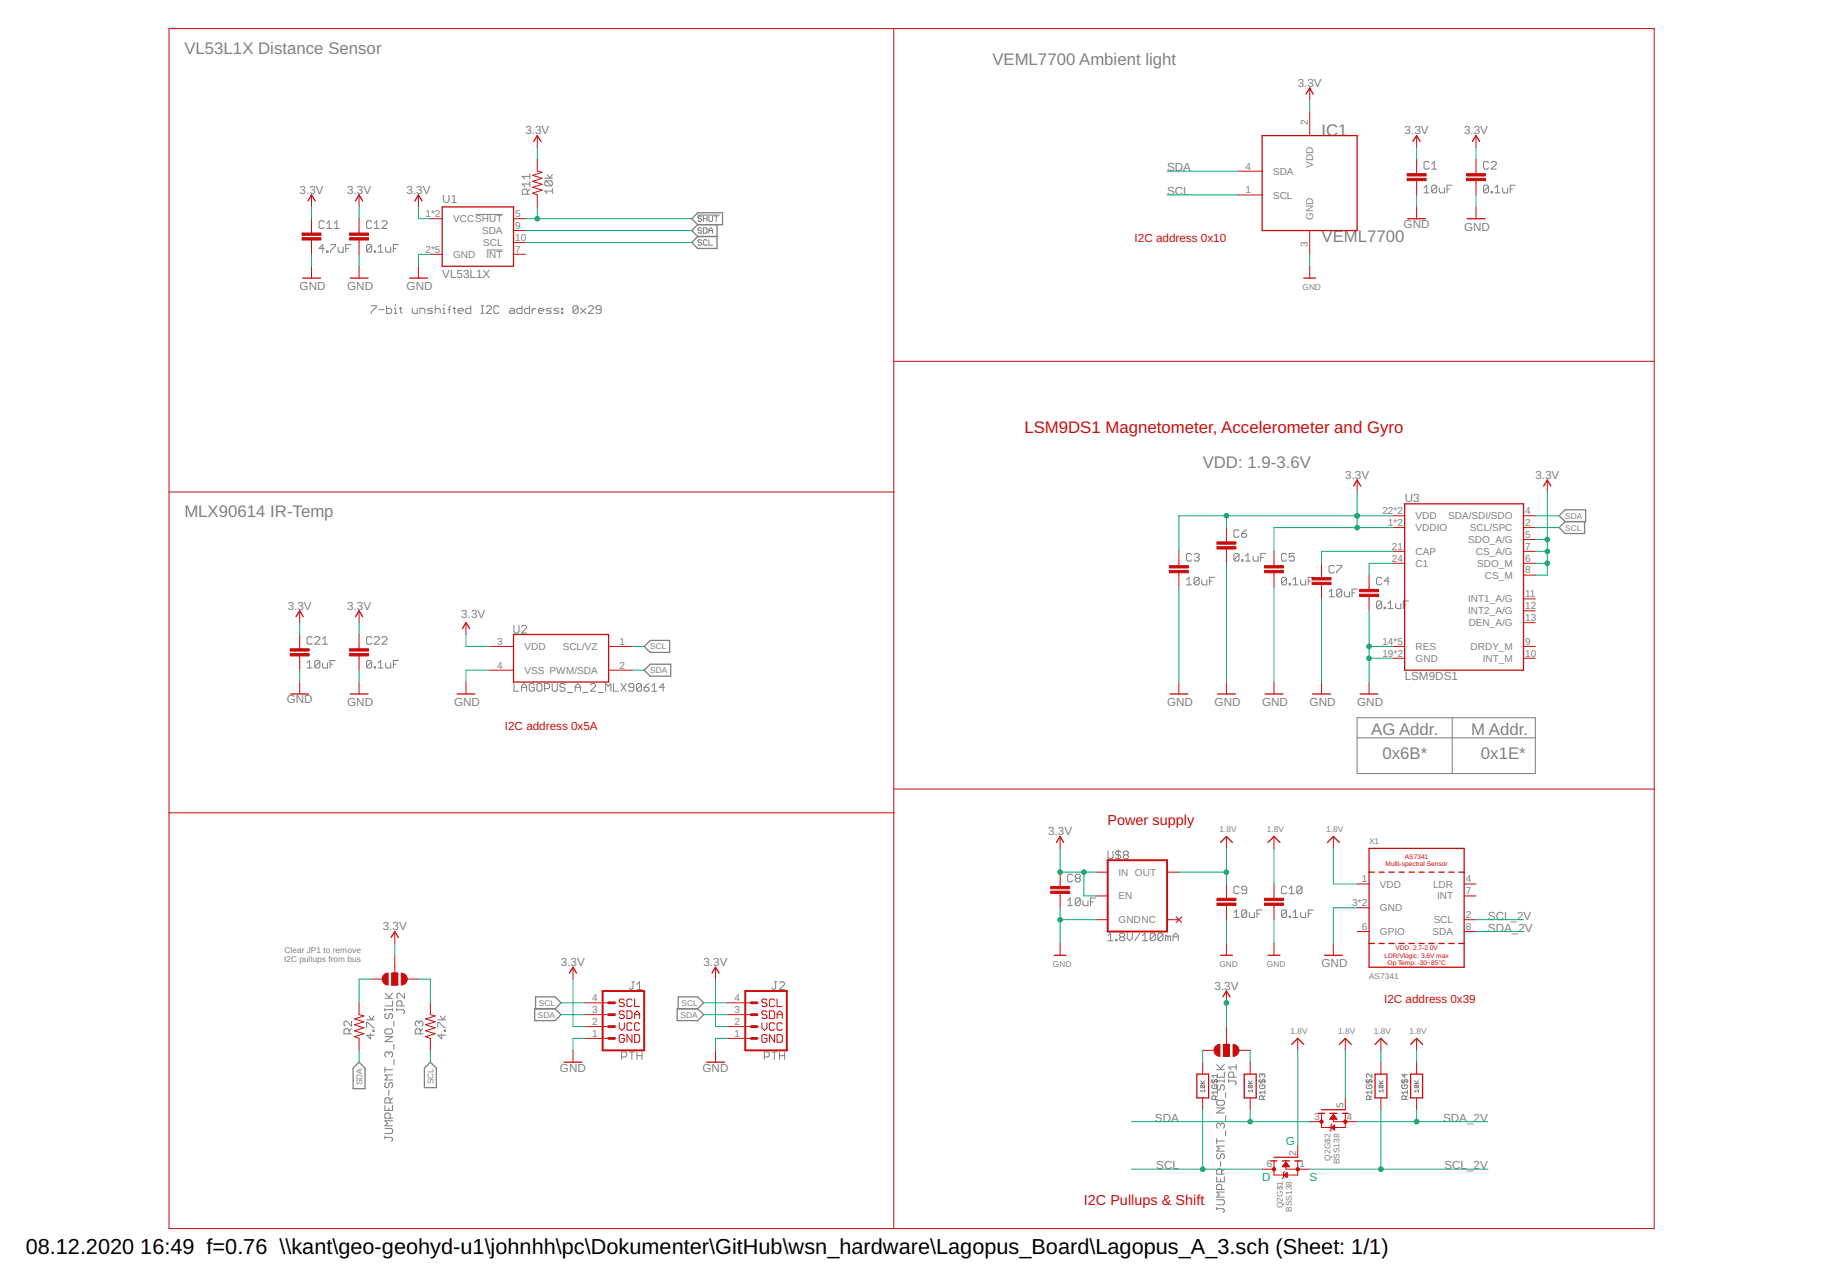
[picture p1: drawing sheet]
<svg xmlns="http://www.w3.org/2000/svg" width="297mm" height="210mm" viewBox="0 0 297 210" stroke-linecap="round" stroke-linejoin="round" font-family="sans-serif">
<g fill="none" stroke="#808080" stroke-width=".16">
<path d="M52.8 36.2l-.2-.2h-.4l-.2 .2v.8l.2 .2h.4l.2-.2M53.2 37.2h.9M53.2 36.4l.4-.4v1.2M53.8 39.9h.9v.2l-.9 .8v.2M54.5 37.2h.8M54.5 36.4l.4-.4v1.2M57.2 39.9h-.9v1.2M60.6 36.2l-.3-.2h-.4l-.2 .2v.8l.2 .2h.4l.3-.2M61 37.2h.8M61 36.4l.4-.4v1.2M62.2 36.2l.2-.2h.4l.3 .2v.2l-.9 .8h.9M64.9 39.9h-.8v1.2"/>
<path d="M77.4 34.9h4.5M85.9 31.6v-.6l-.2-.2h-.4l-.2 .2v.6h1.2M86.3 30.8l-.4 .4M86.3 30h-1.2l.4 .4M86.3 28.3v.8M86.3 29.6v.8M86.3 28.7h-1.2l.4 .4M88.8 29h1.2M89 29.5h.8l.2 .2v.4l-.2 .2M89 29.5l-.2 .2v.4l.2 .2h.8M89 29.5l.8 .8M89.2 28.4l.4 .6 .4-.6"/>
<path d="M90 31.1h-1.2l.4 .4M90 30.7v.8M113.7 35.1h3.5M114.3 39.2l-.1-.1h-.3l-.2 .1 .2 .3h.3l.1 .2-.1 .3h-.3l-.2-.2M114.3 35.3l-.1-.1h-.3l-.2 .1 .2 .3h.3l.1 .2-.1 .3h-.3l-.2-.2M114.3 37.3l-.1-.2h-.3l-.2 .2 .2 .3h.3l.1 .1-.1 .3h-.3l-.2-.1M114.6 35.2v.9M114.6 37.1h.5l.1 .2v.6l-.1 .1h-.5zM114.6 35.6h.6M115.2 39.2l-.1-.1h-.3l-.2 .1v.6l.2 .2h.3l.1-.2M115.2 35.2v.9M115.5 38v-.6l.3-.3 .3 .3v.6"/>
<path d="M115.5 39.1v.9h.6M115.5 35.2v.7l.2 .2h.3l.1-.2v-.7M115.5 37.6h.6M116.4 35.2h.6M116.7 35.2v.9M232 30.6l.5-.4v1.2M232 31.4h.9M232.9 26.5l-.2-.2h-.5l-.2 .2v.8l.2 .3h.5l.2-.3M233.3 27.6h.8M233.3 26.7l.4-.4v1.3M234.1 30.4v.8l-.2 .2h-.4l-.2-.2M234.1 30.4l-.2-.2h-.4l-.2 .2v.8"/>
<path d="M234.1 30.4l-.8 .8M234.5 30.6v.6l.2 .2h.7v-.8M235.8 30.8h.4M236.6 30.2h-.8v1.2M242.5 30.4v.8l-.2 .2h-.4l-.2-.2M242.5 30.4l-.2-.2h-.4l-.2 .2v.8M242.5 26.5l-.2-.2h-.4l-.2 .2v.8l.2 .3h.4l.2-.3M242.5 30.4l-.8 .8M243 31.2h.2v.2h-.2zM243 26.5l.2-.2h.4l.2 .2v.2l-.8 .9h.8M243.6 31.4h.8M243.6 30.6l.4-.4v1.2"/>
<path d="M244.8 30.6v.6l.2 .2h.7v-.8M246.1 30.8h.4M246.9 30.2h-.8v1.2M52.8 40.5h-.8l.6-.6v1.2M53.2 40.9h.2v.2h-.2zM55.1 40.3v.6l.2 .2h.6v-.8M56.3 40.5h.5M60.5 49.8h.8v.2l-.8 .9v.2M60.6 40.1l-.3-.2h-.4l-.2 .2v.8M60.6 40.1v.8l-.3 .2h-.4l-.2-.2M60.6 40.1l-.9 .8M61 40.9h.2v.2h-.2z"/>
<path d="M61.6 41.1h.8M61.6 40.3l.4-.4v1.2M61.7 50.5h.9M62.8 40.3v.6l.3 .2h.6v-.8M63 49.8v1.3h.6l.2-.2v-.4l-.2-.3h-.6M64.1 40.5h.4M64.2 51.1h.5M64.2 50.2h.3v.9M64.5 49.6v.2M65.1 50.2h.4M65.3 50v.9l.2 .2M67.2 50.2v.7l.2 .2h.6v-.9"/>
<path d="M68.4 51.1v-.9h.6l.2 .3v.6M70.5 50.2h-.7l-.1 .3 .1 .2h.5l.2 .2-.2 .2h-.6M70.9 50.5l.2-.3h.4l.2 .3v.6M70.9 49.8v1.3M72.2 51.1h.4M72.2 50.2h.1v.9M72.3 49.6v.2M73 50.5h.4M73.4 49.8l-.2 .2v1.1M73.8 50.2h.4M74 50v.9l.2 .2M74.6 50.7h.9v-.2l-.2-.3h-.5l-.2 .3v.4l.2 .2h.5"/>
<path d="M76.7 49.8v1.3h-.6l-.2-.2v-.4l.2-.3h.6M78.4 49.8h.4M78.4 51.1h.4M78.6 49.8v1.3M79.2 50l.2-.2h.4l.3 .2v.2l-.9 .9h.9M79.3 40.7h2.6M81.3 50l-.2-.2h-.4l-.2 .2v.9l.2 .2h.4l.2-.2M83.2 50.2h.4l.2 .3v.6h-.6l-.2-.2 .2-.2h.6M85 49.8v1.3h-.6l-.2-.2v-.4l.2-.3h.6M86.3 49.8v1.3h-.6l-.3-.2v-.4l.3-.3h.6M86.7 50.2v.9M87.3 50.2h-.2l-.4 .5"/>
<path d="M87.8 50.7h.8v-.2l-.2-.3h-.5l-.1 .3v.4l.1 .2h.5M89.8 50.2h-.6l-.2 .3 .2 .2h.4l.2 .2-.2 .2h-.6M91.1 50.2h-.7l-.2 .3 .2 .2h.5l.2 .2-.2 .2h-.7M91.5 50.2h.2v.3h-.2zM91.5 50.9h.2v.2h-.2zM94.2 50l-.2-.2h-.4l-.2 .2v.9M94.2 50v.9l-.2 .2h-.4l-.2-.2M94.2 50l-.8 .9M94.6 50.2l.8 .9M95.4 50.2l-.8 .9M95.9 50l.2-.2h.4l.2 .2v.2l-.8 .9h.8M97.9 50.5h-.6l-.2-.3v-.2l.2-.2h.4l.2 .2v.9l-.2 .2h-.4l-.2-.2"/>
<path d="M193.3 95.3h.8M193.3 94.5l.4-.4v1.2M194.1 90.4l-.2-.2h-.4l-.2 .2v.8l.2 .2h.4l.2-.2M194.6 90.4l.2-.2h.4l.2 .2v.2l-.2 .2M195 90.8h.2M195.2 90.8l.2 .2v.2l-.2 .2h-.4l-.2-.2M195.4 94.3l-.2-.2h-.4l-.2 .2v.8M195.4 94.3v.8l-.2 .2h-.4l-.2-.2M195.4 94.3l-.8 .8M195.8 94.5v.6l.2 .2h.6v-.8M197.1 94.7h.4M197.9 94.1h-.8v1.2"/>
<path d="M201.9 86.5l-.2-.2h-.4l-.2 .2v.9l.2 .2h.4l.2-.2M201.9 90.4l-.2-.2h-.4l-.2 .2v.8M201.9 90.4v.8l-.2 .2h-.4l-.2-.2M201.9 90.4l-.8 .8M202.3 91.2h.2v.2h-.2zM202.3 87h.6l.2 .2v.2l-.2 .2h-.4l-.2-.2zM202.9 91.4h.9M202.9 90.6l.4-.4v1.2M203.1 86.3l-.4 .2-.4 .5M204.2 90.6v.6l.2 .2h.6v-.8M205.4 90.8h.4M206.2 90.2h-.8v1.2"/>
<path d="M209.6 90.4l-.2-.2h-.4l-.2 .2v.8l.2 .2h.4l.2-.2M209.6 94.3l-.2-.2h-.4l-.2 .2v.8M209.6 94.3v.8l-.2 .2h-.4l-.2-.2M209.6 94.3l-.8 .8M210.1 95.1h.1v.2h-.1zM210.7 95.3h.8M210.7 94.5l.4-.4v1.2M210.9 90.2h-.8v.6l.4-.2h.2l.2 .2v.4l-.2 .2h-.5l-.1-.2M211.9 94.5v.6l.2 .2h.6v-.8M213.2 94.7h.4M214 94.1h-.8v1.2M216.6 96.4l.4-.4v1.3"/>
<path d="M216.6 97.3h.8M217.4 92.4l-.2-.3h-.5l-.1 .3v.8l.1 .2h.5l.2-.2M217.8 92.1h.8v.3l-.8 .8v.2M218.6 96.2v.8l-.2 .3h-.4l-.2-.3M218.6 96.2l-.2-.2h-.4l-.2 .2v.8M218.6 96.2l-.8 .8M219.1 96.4v.6l.1 .3h.7v-.9M220.3 96.6h.4M221.1 96h-.8v1.3M225.1 94.3l-.2-.2h-.4l-.2 .2v.8l.2 .2h.4l.2-.2M225.1 98.1l-.2-.2h-.4l-.2 .2v.9M225.1 98.1v.9l-.2 .2h-.4l-.2-.2"/>
<path d="M225.1 98.1l-.8 .9M225.5 99h.2v.2h-.2zM226.2 99.2h.8M226.2 98.4l.4-.5v1.3M226.4 94.7h-.9l.7-.6v1.2M227.4 98.4v.6l.2 .2h.6v-.8M228.7 98.6h.4M229.5 97.9h-.8v1.3M50 108l.5-.4v1.3M50 108.9h.9M50.9 104l-.2-.2h-.5l-.2 .2v.8l.2 .2h.5l.2-.2M51.3 104l.2-.2h.4l.2 .2v.2l-.8 .8h.8"/>
<path d="M52.1 107.8v.9l-.2 .2h-.4l-.2-.2M52.1 107.8l-.2-.2h-.4l-.2 .2v.9M52.1 107.8l-.8 .9M52.5 108v.7l.2 .2h.7v-.9M52.5 105h.9M52.5 104.2l.5-.4v1.2M53.8 108.2h.4M54.6 107.6h-.8v1.3M60.6 104l-.3-.2h-.4l-.2 .2v.8l.2 .2h.4l.3-.2M60.6 107.8l-.3-.2h-.4l-.2 .2v.9M60.6 107.8v.9l-.3 .2h-.4l-.2-.2M60.6 107.8l-.9 .9"/>
<path d="M61 108.7h.2v.2h-.2zM61 104l.2-.2h.4l.2 .2v.2l-.8 .8h.8M61.6 108l.4-.4v1.3M61.6 108.9h.8M62.2 104l.2-.2h.4l.3 .2v.2l-.9 .8h.9M62.8 108v.7l.3 .2h.6v-.9M64.1 108.2h.4M64.9 107.6h-.8v1.3M83.7 101.9v1.1l.2 .2h.4l.3-.2v-1.1M83.7 111.4v1.2h.9M85 112.6v-.8l.4-.4 .4 .4v.8M85 102.1l.2-.2h.4l.2 .2v.2l-.8 .9h.8"/>
<path d="M85 112h.8M87.1 111.6l-.3-.2h-.4l-.2 .2v.8l.2 .2h.4l.3-.2v-.4h-.5M87.5 111.6l.2-.2h.4l.2 .2v.8l-.2 .2h-.4l-.2-.2zM88.7 112.2h.6l.3-.2v-.4l-.3-.2h-.6v1.2M90 111.4v1l.2 .2h.4l.2-.2v-1M92.1 111.6l-.3-.2h-.4l-.2 .2v.2l.2 .2h.4l.3 .2v.2l-.3 .2h-.4l-.2-.2M92.5 112.9h.8M93.7 112h.9M93.7 112.6v-.8l.4-.4 .5 .4v.8M95 112.9h.8M96.2 111.6l.2-.2h.4l.2 .2v.2l-.8 .8h.8M97.5 112.9h.8"/>
<path d="M98.7 112.6v-1.2l.4 .4 .4-.4v1.2M99.9 111.4v1.2h.9M101.2 111.4l.8 1.2M102 111.4l-.8 1.2M103.3 112h-.6l-.3-.2v-.2l.3-.2h.4l.2 .2v.8l-.2 .2h-.4l-.3-.2M104.5 111.6v.8l-.2 .2h-.4l-.2-.2M104.5 111.6l-.2-.2h-.4l-.2 .2v.8M104.5 111.6l-.8 .8M104.9 112h.7l.2 .2v.2l-.2 .2h-.4l-.3-.2zM105.8 111.4l-.9 .6M106.2 112.6h.8M106.2 111.8l.4-.4v1.2"/>
<path d="M108.3 112h-.9l.7-.6v1.2M180.5 138.7v1l.2 .2h.5l.2-.2v-1M182.2 138.5v1.6M182.6 138.9l-.2-.2h-.4l-.2 .2v.2l.2 .2h.4l.2 .2v.2l-.2 .2h-.4l-.2-.2M183.2 139.3l-.2 .2v.2l.2 .2h.5l.2-.2v-.2l-.2-.2M183.2 139.3h.5M183.2 139.3l-.2-.2v-.2l.2-.2h.5l.2 .2v.2l-.2 .2M103 160h.4M103.1 160v1l-.1 .2h-.3l-.2-.2M126.2 160h.4M126.4 160v1l-.2 .2h-.2l-.2-.2M173.9 146.8l.5-.5v1.3"/>
<path d="M173.9 147.6h.9M174.8 142.7l-.2-.2h-.4l-.3 .2v.8l.3 .2h.4l.2-.2M175.4 143.1l-.2-.2v-.2l.2-.2h.4l.2 .2v.2l-.2 .2M175.4 143.1l-.2 .2v.2l.2 .2h.4l.2-.2v-.2l-.2-.2M175.4 143.1h.4M176 146.6v.8l-.2 .2h-.4l-.2-.2M176 146.6l-.2-.3h-.4l-.2 .3v.8M176 146.6l-.8 .8M176.4 146.8v.6l.3 .2h.6v-.8M177.7 147h.4M178.5 146.3h-.8v1.3M180.5 152.5l.5-.4v1.2"/>
<path d="M180.5 153.3h.9M181.8 153.1h.2v.2h-.2zM182.6 152.7l-.2 .2v.2l.2 .2h.4l.2-.2v-.2l-.2-.2M182.6 152.7l-.2-.2v-.2l.2-.2h.4l.2 .2v.2l-.2 .2M182.6 152.7h.4M183.7 152.1v.8l.4 .4 .4-.4v-.8M185.7 152.1l-.8 1.2M186.2 153.3h.8M186.2 152.5l.4-.4v1.2M188.2 152.3v.8l-.2 .2h-.4l-.2-.2M188.2 152.3l-.2-.2h-.4l-.2 .2v.8M188.2 152.3l-.8 .8"/>
<path d="M189.5 152.3v.8l-.2 .2h-.5l-.1-.2M189.5 152.3l-.2-.2h-.5l-.1 .2v.8M189.5 152.3l-.8 .8M190.3 152.7l-.2-.2h-.2v.8M190.3 152.7v.6M190.3 152.7l.2-.2 .2 .2v.6M191.1 152.7h.9M191.1 153.3v-.8l.5-.4 .4 .4v.8M201.1 148.7l.4-.4v1.2M201.1 149.5h.8M201.9 144.6l-.2-.2h-.4l-.2 .2v.9l.2 .1h.4l.2-.1M203.1 145h-.6l-.2-.2v-.2l.2-.2h.4l.2 .2v.9l-.2 .1h-.4l-.2-.1"/>
<path d="M203.1 148.5l-.2-.2h-.4l-.2 .2v.8M203.1 148.5v.8l-.2 .2h-.4l-.2-.2M203.1 148.5l-.8 .8M203.6 148.7v.6l.2 .2h.6v-.8M204.8 148.9h.4M205.6 148.3h-.8v1.2M209.6 144.6l-.2-.2h-.4l-.2 .2v.9l.2 .1h.4l.2-.1M209.6 148.5l-.2-.2h-.4l-.2 .2v.8M209.6 148.5v.8l-.2 .2h-.4l-.2-.2M209.6 148.5l-.8 .8M210.1 149.3h.1v.2h-.1zM210.1 145.6h.8"/>
<path d="M210.1 144.8l.4-.4v1.2M210.7 148.7l.4-.4v1.2M210.7 149.5h.8M211.9 148.7v.6l.2 .2h.6v-.8M212.1 144.6l-.2-.2h-.4l-.2 .2v.9M212.1 144.6v.9l-.2 .1h-.4l-.2-.1M212.1 144.6l-.8 .9M213.2 148.9h.4M214 148.3h-.8v1.2M56.9 168.5v-.6l-.2-.2h-.4l-.3 .2v.6h1.3M57.3 166.4v.8l-.8-.8h-.2l-.3 .2v.4l.3 .2M57.3 167.7l-.4 .4"/>
<path d="M59.7 167.4v-.8h.2l.9 .8h.2M59.7 166.2h1.3M60.1 165.6l.5 .6 .4-.6M60.3 168.5v.8l-.6-.6h1.3M60.8 167.9h.2v.2h-.2zM62.7 167.9l.2-.2h.9l.2 .2v.4l-.2 .2h-.9l-.2-.2zM62.7 164.4v.4M62.7 173.9v.9M62.7 174.3h1.3M62.7 168.9h1.3l-1.3 .9h1.3M62.7 164.5h1.3M62.7 162.7h1.3"/>
<path d="M62.7 161.9l.9 .8M62.9 165.2l-.2 .2v.4l.2 .2h.2l.3-.2v-.4l.2-.2h.2l.2 .2v.4l-.2 .2M62.9 176.4l-.2 .2v.4l.2 .2h.2l.3-.2v-.4l.2-.2h.2l.2 .2v.4l-.2 .2M63.4 171.6l-.3-.2h-.2l-.2 .2v.4l.2 .3M63.4 171.6l.2-.2h.2l.2 .2v.4l-.2 .3M63.4 171.6v.2M63.4 177.7v.8M63.6 179.7v-.6l-.2-.2h-.5l-.2 .2v.6h1.3M64 163.1v.8h-1.3M64 164.4v.4M64 178.9l-.4 .4M64 175.2h-1.3l.4 .4-.4 .4h1.3"/>
<path d="M64 161.9l-.6 .6M64.2 166.4v.9M64.2 170.2v.8M64.2 172.7v.8M64.7 164.5h1l.2 .3v.2l-.2 .2M64.7 164.4v.4M65.5 163.9v-.6l-.2-.2h-.4l-.2 .2v.6h1.2M65.9 161.9v.8l-.8-.8h-.2l-.2 .2v.4l.2 .2M68.3 166.6l-.2-.2h-.2l-.2 .2v.4l.2 .2M68.3 166.6l.2-.2h.2l.2 .2v.4l-.2 .2M68.3 166.6v.2M68.5 168.5v-.6l-.2-.2h-.4l-.2 .2v.6h1.2"/>
<path d="M68.9 167.7l-.4 .4M71.3 167.4v-.8h.2l.9 .8h.2M71.3 166.2h1.3M71.8 165.6l.4 .6 .4-.6M72 168.5v.8l-.7-.6h1.3M72.4 167.9h.2v.2h-.2zM101.3 172.3h.6l.2-.3v-.4l-.2-.2h-.6v1.3M102.5 171.4h.9M103 171.4v1.3M103.8 172h.8M103.8 171.4v1.3M103.8 161.2h.8"/>
<path d="M103.8 160.4l.4-.4v1.2M104.6 171.4v1.3M124.5 172.3h.6l.2-.3v-.4l-.2-.2h-.6v1.3M125.8 171.4h.8M126.2 171.4v1.3M127 171.4v1.3M127 172h.8M127 160.2l.2-.2h.4l.2 .2v.2l-.8 .8h.8M127.8 171.4v1.3M195.6 176.1l.5 .5M195.6 176.6h.7M195.7 176.8l-.1 .2 .1 .3h.5"/>
<path d="M195.7 176.8h.5l.1 .2-.1 .3M195.7 176.8l.5 .5M196.3 177.8h-.7l.3 .2M196.3 177.5v.5M196.3 176.1l-.3 .4M197.6 175.9l-.1 .1v.3l.1 .2 .3-.2v-.3l.2-.1 .3 .1v.3l-.2 .2M197.6 176.8l-.1 .1v.3l.1 .2h.6l.2-.2v-.3l-.2-.1h-.3v.3M198.1 179.2v-.5l-.2-.1h-.3l-.1 .1v.5h.9M198.2 179.5l.3-.2h.8l.2 .2v.4l-.2 .2h-.8l-.3-.2zM198.2 176v.4M198.2 174.3h1.3M198.2 173.5l.9 .8"/>
<path d="M198.4 178.6l-.3 .3M198.4 178h-.9l.3 .3M198.4 175v.6M198.4 177.7v.6M198.4 175.3h-.9l.3 .3M198.5 176.8l-.3 .2v.4l.3 .2h.2l.2-.2v-.4l.2-.2h.2l.2 .2v.4l-.2 .2M199.5 174.7v.9h-1.3M199.5 176v.4M199.5 176.2h-2.2M199.5 173.5l-.6 .6M199.7 178.1v.8M200.2 176.2h1l.2 .2v.2l-.2 .2"/>
<path d="M200.2 176v.4M201 175.6v-.7l-.2-.2h-.4l-.2 .2v.7h1.2M201.4 173.5v.8M201.4 173.9h-1.2l.4 .4M203.4 176.6h.6M203.4 176.1l.4 .5M203.5 176.8l-.1 .2 .1 .3h.4M203.5 176.8h.4l.1 .2-.1 .3M203.5 176.8l.4 .5M204 177.8h-.6l.2 .2M204 177.5v.5M204 176.1l-.3 .4"/>
<path d="M205.1 176.2h1.1M205.4 176.8l-.2 .1v.3l.2 .2h.6l.1-.2v-.3l-.1-.1h-.3v.3M205.4 175.9l-.2 .1v.3l.3 .2 .2-.2v-.3l.3-.1 .1 .1v.3l-.1 .2M205.7 175.2l-.2-.2-.3 .2v.3l.2 .1M205.7 175.2l.1-.2 .3 .2v.3l-.1 .1M205.7 175.2v.1M205.8 179.2v-.5l-.1-.1h-.3l-.2 .1v.5h.9M206.1 178h-.9l.3 .3M206.1 178.6l-.3 .3M206.1 177.7v.6M222.5 176.2h1.2M222.8 176.8l-.2 .1v.3l.2 .2h.6l.1-.2v-.3l-.1-.1h-.3v.3"/>
<path d="M222.8 175.9l-.2 .1v.3l.3 .2 .2-.2v-.3l.3-.1 .1 .1v.3l-.1 .2M223.2 179.2v-.5l-.1-.1h-.3l-.2 .1v.5h.9M223.5 178h-.9l.3 .3M223.5 175v.6l-.6-.6-.3 .2v.3l.2 .1M223.5 178.6l-.3 .3M223.5 177.7v.6M224.7 176.6h.6M224.7 176.1l.4 .5M224.8 176.8l-.1 .2 .1 .3h.4M224.8 176.8h.4l.1 .2-.1 .3M224.8 176.8l.4 .5M225.3 177.8h-.6l.2 .2"/>
<path d="M225.3 177.5v.5M225.3 176.1l-.3 .4M228.3 176.2h1.2M228.6 176.8l-.2 .1v.3l.2 .2h.6l.1-.2v-.3l-.1-.1h-.3v.3M228.6 175.9l-.2 .1v.3l.3 .2 .2-.2v-.3l.3-.1 .1 .1v.3l-.1 .2M228.9 175v.6l-.5-.4h.9M229 179.2v-.5l-.1-.1h-.3l-.2 .1v.5h.9M229.3 178.6l-.3 .3M229.3 178h-.9l.3 .3M229.3 177.7v.6M230.5 176.6h.6M230.5 176.1l.4 .5"/>
<path d="M230.6 176.8h.4l.1 .2-.1 .3M230.6 176.8l-.1 .2 .1 .3h.4M230.6 176.8l.4 .5M231.1 177.8h-.6l.2 .2M231.1 177.5v.5M231.1 176.1l-.3 .4M62.7 185.4h1.1l.2 .2v.2l-.2 .2M62.7 180.1v.9h1.3v-.9M62.7 183.9h1.1l.2 .2v.4l-.2 .2h-1.1M62.7 185.1v.5M63.4 180.6v.4M63.6 182.2v-.6l-.2-.2h-.5l-.2 .2v.6h1.3"/>
<path d="M64 182.6h-1.3l.4 .5-.4 .4h1.3M198.2 180.6h1.3l-1.3 .8h1.3M198.2 197h1.1l.2 .2v.2l-.2 .2M198.2 191.8v.8h1.3v-.8M198.2 195.5h1.1l.2 .2v.4l-.2 .2h-1.1M198.2 185.5v.9M198.2 196.8v.4M198.2 185.9h1.3M198.5 188l-.3 .2v.5l.3 .1h.2l.2-.1v-.5l.2-.2h.2l.2 .2v.5l-.2 .1M198.9 183.2l-.2-.2h-.2l-.3 .2v.5l.3 .2M198.9 183.2l.2-.2h.2l.2 .2v.5l-.2 .2M198.9 183.2v.3"/>
<path d="M198.9 189.3v.8M198.9 192.2v.4M199.1 191.3v-.6l-.2-.2h-.4l-.3 .2v.6h1.3M199.1 193.8v-.6l-.2-.2h-.4l-.3 .2v.6h1.3M199.5 194.3h-1.3l.5 .4-.5 .4h1.3M199.5 190.5l-.4 .4M199.5 186.8h-1.3l.5 .4-.5 .4h1.3M199.7 181.8v.8M199.7 184.3v.8"/>
</g>
<path d="M221.1 117h29.1v9.1h-29.1zM236.6 117v9.1M221.1 120.2h29.1" fill="none" stroke="#808080" stroke-width=".17"/>
<g fill="none" stroke="#808080" stroke-width=".21">
<path d="M112.7 35.6l1-.9h4v1.9h-4zM113.7 38.5h3.1M113.7 36.6l-1 1 1 .9M116.8 36.6v3.9h-3.1l-1-1 1-1M254 84.1l1-1h3.4v1.9h-3.4zM255 85l-1 1 1 1h3.2v-2M105 105.3l.9-.9h3.2v1.9h-3.2zM105.9 108.2h3.4v2h-3.4l-.9-1zM58.5 173.1l1 1v3.3h-2v-3.3zM70.1 173.1l1 1v3.1h-1.9v-3.1zM87.1 164.4h3.3l1 1-1 .9h-3.3zM87.3 164.4v-1.9h3.1l1 .9-1 1"/>
<path d="M110.3 164.4h3.4l1 1-1 .9h-3.4zM110.5 164.4v-1.9h3.2l1 .9-1 1"/>
</g>
<g fill="none" stroke="#c90d0c" stroke-width=".16">
<path d="M27.5 4.7h242v195.5h-242zM145.6 4.7v195.5M213.4 14.4v1.9M213.4 18.2v3.9M50.8 31.8v1.9M50.8 35.6v2.4M50.8 39.1v2.3M58.5 31.8v1.9M58.5 35.6v2.4M58.5 39.1v2.3M68.2 31.8v1.9M70.1 35.6h2"/>
<path d="M83.7 35.6h1.9M83.7 37.6h1.9M83.7 39.5h1.9M87.5 22.1v1.9M87.5 26v1.9l.8 .2-1.5 .5 1.5 .5-1.5 .4 1.5 .5-1.5 .5 1.5 .5-1.5 .5 .7 .3v1.9M201.8 27.9h3.9M201.8 31.8h3.9M213.4 37.6v3.8M230.8 22.1v1.9M230.8 26v2.3M230.8 29.4v2.4M230.8 33.7v1.9"/>
<path d="M240.5 22.1v1.9M240.5 26v2.3M240.5 29.4v2.4M240.5 33.7v1.9M50.8 43.4v1.9M58.5 43.4v1.9M68.2 43.4v1.9M70.1 41.4h2M83.7 41.4h1.9M145.6 58.9h123.9M213.4 43.4v1.9M221.1 78.2v2"/>
<path d="M252.1 78.2v2M27.5 80.2h118.1M48.8 99.5v2M58.5 99.5v2M192.1 89.9v2.3M192.1 93.3v2.4M199.8 86v2.3M199.8 89.5v2.3M207.6 89.9v2.3M207.6 93.3v2.4M215.3 91.8v2.3M215.3 95.3v2.3"/>
<path d="M223.1 93.7v2.4M223.1 97.2v2.3M226.9 91.8h2M226.9 89.9h2M226.9 84.1h2M226.9 86h2M248.2 91.8h2M248.2 89.9h2M248.2 97.6h2M248.2 99.5h2M248.2 84.1h2M248.2 86h2"/>
<path d="M248.2 93.7h2M248.2 87.9h2M48.8 103.4v2.3M48.8 106.9v2.3M48.8 111.1v2M58.5 103.4v2.3M58.5 106.9v2.3M58.5 111.1v2M75.9 101.5v1.9M75.9 111.1v2M79.8 109.2h3.9M79.8 105.3h3.9"/>
<path d="M99.2 109.2h3.8M99.2 105.3h3.8M192.1 111.1v2M199.8 111.1v2M207.6 111.1v2M215.3 111.1v2M223.1 111.1v2M226.9 105.3h2M226.9 107.3h2M248.2 105.3h2M248.2 107.3h2M248.2 101.5h2"/>
<path d="M27.5 132.5h118.1M145.6 128.6h123.9M172.7 136.3v2M199.8 136.3v2M207.6 136.3v2M217.3 136.3v2M60.5 159.6h1.9M63.8 158.6h1v1.9h-1zM64.3 151.8v2M64.3 155.7v2.9M66.3 159.6h1.9M93.4 157.6v2"/>
<path d="M116.6 157.6v2M172.7 142.1v2.4M172.7 145.6v2.3M172.7 153.8v1.9M178.5 146h2M178.5 149.9h2M178.5 142.1h2M190.2 149.9h1.9M190.2 142.1h1.9M191.6 149.4l1 .9M192.6 149.4l-1 .9M199.8 144.1v2.3"/>
<path d="M199.8 147.6v2.3M199.8 153.8v1.9M207.6 144.1v2.3M207.6 147.6v2.3M207.6 153.8v1.9M217.3 153.8v1.9M221.1 144.1h2M221.1 151.8h2M221.1 147.9h2M238.6 144.1h1.9M238.6 146h1.9M238.6 149.9h1.9"/>
<path d="M238.6 151.8h1.9M58.5 163.4v2l.8 .2-1.6 .5 1.6 .4-1.6 .5 1.6 .5-1.6 .5 1.6 .5-1.6 .5 .8 .2v2M70.1 163.4v2l.8 .2-1.6 .5 1.6 .4-1.6 .5 1.6 .5-1.6 .5 1.6 .5-1.6 .5 .8 .2v2M93.4 171.2v1.9M95.3 169.2h3.9M95.3 167.3h3.9M95.3 165.4h3.9M95.3 163.4h3.9M100.9 166.7v.8l.4 .4 .4-.4v-.8M101.7 168.8l-.2-.2h-.4l-.2 .2v.9l.2 .2h.4l.2-.2v-.5h-.4M101.7 165l-.2-.3h-.4l-.2 .3v.2l.2 .2h.4l.2 .2v.2l-.2 .2h-.4l-.2-.2M101.7 163l-.2-.2h-.4l-.2 .2v.2l.2 .2h.4l.2 .2v.3l-.2 .1h-.4l-.2-.1"/>
<path d="M102.2 164.7h.6l.2 .3v.8l-.2 .2h-.6zM103 166.9l-.2-.2h-.4l-.2 .2v.8l.2 .2h.4l.2-.2M103 163l-.2-.2h-.4l-.2 .2v.9l.2 .1h.4l.2-.1M103 168.6v1.3l-.8-1.3v1.3M103.4 165.4h.8M103.4 168.6h.6l.2 .2v.9l-.2 .2h-.6zM103.4 162.8v1.2h.8M103.4 166v-.8l.4-.5 .4 .5v.8M104.2 166.9l-.2-.2h-.4l-.2 .2v.8l.2 .2h.4l.2-.2M116.6 171.2v1.9M118.5 169.2h3.9M118.5 167.3h3.9"/>
<path d="M118.5 165.4h3.9M118.5 163.4h3.9M124.1 166.7v.8l.4 .4 .5-.4v-.8M125 168.8l-.2-.2h-.5l-.2 .2v.9l.2 .2h.5l.2-.2v-.5h-.5M125 165l-.2-.3h-.5l-.2 .3v.2l.2 .2h.5l.2 .2v.2l-.2 .2h-.5l-.2-.2M125 163l-.2-.2h-.5l-.2 .2v.2l.2 .2h.5l.2 .2v.3l-.2 .1h-.5l-.2-.1M125.4 164.7h.6l.2 .3v.8l-.2 .2h-.6zM126.2 163l-.2-.2h-.4l-.2 .2v.9l.2 .1h.4l.2-.1M126.2 166.9l-.2-.2h-.4l-.2 .2v.8l.2 .2h.4l.2-.2M126.2 168.6v1.3l-.8-1.3v1.3M126.6 165.4h.9M126.6 162.8v1.2h.9"/>
<path d="M126.6 166v-.8l.4-.5 .5 .5v.8M126.6 168.6h.7l.2 .2v.9l-.2 .2h-.7zM127.5 166.9l-.2-.2h-.5l-.2 .2v.8l.2 .2h.5l.2-.2M196 173.1v1.9M196 178.9v1.9M196 171.2h1.9M199.3 170.2h1v1.9h-1zM199.8 161.5v1.9M199.8 167.3v2.9M201.8 171.2h1.9M203.7 173.1v1.9M203.7 178.9v1.9"/>
<path d="M211.5 169.2v2M219.2 169.2v2M219.2 178.9v1.9M225 169.2v2M225 173.1v1.9M225 178.9v1.9M230.8 169.2v2M230.8 173.1v1.9M230.8 178.9v1.9M205.7 190.5h1.9M207.6 189.2v2.3h3.9v-2.3M209 190.1h1.1"/>
<path d="M209 190h1M209.1 189.9h.9M209.1 191.5l.6-.4v.8zM209.1 189.9h.8M209.2 191.5h.5M209.2 189.8h.6M209.3 189.7h.5M209.3 190.9l-.2 .2v.8l-.2 .2M209.3 191.6h.4M209.3 191.4h.4M209.3 189.6h.4M209.4 189.5h.2"/>
<path d="M209.4 191.7h.3M209.4 191.3h.3M209.5 189.4h.1M209.5 189.2v1.3h3.9M209.5 189.4l.6 .7h-1.2zM209.6 191.8h.1M209.6 191.2h.1M209.7 191.9h.1M209.7 191.1h.1M211.5 186.7v1.9M213.4 182.8h1.9M215.3 181.4v2.3h3.9v-2.3"/>
<path d="M216.7 182.4h1.1M216.8 182.3h.9M216.9 182.2h.8M216.9 183.7l.6-.3v.7zM216.9 183.8h.6M216.9 182.1h.7M217 183.7h.5M217 182h.6M217 183.9h.5M217 181.9h.5M217.1 183.2l-.2 .2v.7l-.2 .2M217.1 183.6h.4"/>
<path d="M217.1 181.8h.3M217.2 183.9h.3M217.2 181.8h.2M217.2 183.5h.3M217.2 181.7h.1M217.3 181.4v1.4h3.8M217.3 181.6l.5 .8h-1.1zM217.3 184h.2M217.4 183.5h.1M217.4 184.1h.1"/>
</g>
<g fill="none" stroke="#c90d0c" stroke-width=".21">
<path d="M212.8 15.3l.6-.9 .6 .9M50.2 32.7l.6-.9 .6 .9M57.9 32.7l.6-.9 .6 .9M67.6 32.7l.6-.9 .6 .9M72.1 33.7h11.6v9.7h-11.6zM87 23.1l.5-1 .6 1M205.7 22.1h15.4v15.5h-15.4zM229.4 35.6h2.9M230.2 23.1l.6-1 .6 1M239.1 35.6h2.9M239.9 23.1l.6-1 .6 1M49.3 45.3h2.9"/>
<path d="M57.1 45.3h2.9M66.7 45.3h2.9M212.4 45.3h2M220.6 79.2l.5-1 .6 1M251.5 79.2l.6-1 .6 1M228.9 82.1h19.3v27.1h-19.3zM47.4 113.1h2.9M48.2 100.5l.6-1 .6 1M57.1 113.1h2.9M57.9 100.5l.6-1 .6 1M74.5 113.1h2.9M75.4 102.4l.5-.9 .6 .9"/>
<path d="M83.7 103.4h15.5v7.7h-15.5zM190.6 113.1h2.9M198.4 113.1h2.9M206.1 113.1h2.9M213.9 113.1h2.9M221.6 113.1h2.9M172.1 137.3l.6-1 .6 1M198.9 137.3l.9-1 1 1M206.6 137.3l1-1 1 1M216.3 137.3l1-1 .9 1M223.1 138.3h15.5v19.3h-15.5zM63.7 152.8l.6-1 .6 1"/>
<path d="M92.8 158.6l.6-1 .5 1M116 158.6l.6-1 .6 1M171.8 155.7h1.9M198.9 155.7h1.9M206.6 155.7h2M215.8 155.7h2.9M223.1 142.1h.8M223.1 153.8h.8M224.7 142.1h.9M224.7 153.8h.9M226.3 142.1h.9M226.3 153.8h.9"/>
<path d="M227.9 142.1h.9M227.9 153.8h.9M229.6 142.1h.8M229.6 153.8h.8M231.2 142.1h.9M231.2 153.8h.9M232.8 142.1h.9M232.8 153.8h.9M234.4 142.1h.9M234.4 153.8h.9M236.1 142.1h.8M236.1 153.8h.8"/>
<path d="M237.7 142.1h.9M237.7 153.8h.9M91.9 173.1h2.9M115.1 173.1h2.9M195 175h1.9v3.9h-1.9zM199.3 162.5l.5-1 .6 1M202.7 175h2v3.9h-2zM210.5 170.2l1-1 .9 1M218.2 170.2l1-1 1 1M224 175h2v3.9h-2zM224 170.2l1-1 1 1M229.8 175h2v3.9h-2z"/>
<path d="M229.8 170.2l1-1 1 1M207.1 189.2h1M207.6 188.6h3.9M208.9 189.2h1.2M211 189.2h.9M214.8 181.4h1M215.3 180.8h3.9M216.7 181.4h1.1M218.7 181.4h1"/>
</g>
<g fill="#c90d0c" stroke="#c90d0c" stroke-width=".16">
<path d="M57 38.7h3v.4h-3z"/>
<path d="M57 38h3v.4h-3z"/>
<path d="M49.2 38.7h3.1v.4h-3.1z"/>
<path d="M49.2 38h3.1v.4h-3.1z"/>
<path d="M47.3 106.5h3.1v.4h-3.1z"/>
<path d="M47.3 105.7h3.1v.4h-3.1z"/>
<path d="M57 106.5h3v.4h-3z"/>
<path d="M57 105.7h3v.4h-3z"/>
<path d="M63.8 158.6h1v1.9h-1z"/>
<path d="M229.3 29.1h3.1v.3h-3.1z"/>
<path d="M229.3 28.3h3.1v.4h-3.1z"/>
<path d="M239 29.1h3v.3h-3z"/>
<path d="M239 28.3h3v.4h-3z"/>
<path d="M221.5 96.8h3.1v.4h-3.1z"/>
<path d="M221.5 96.1h3.1v.3h-3.1z"/>
<path d="M206 93h3.1v.3h-3.1z"/>
<path d="M206 92.2h3.1v.4h-3.1z"/>
<path d="M198.3 89.1h3.1v.4h-3.1z"/>
<path d="M198.3 88.3h3.1v.4h-3.1z"/>
<path d="M190.5 93h3.1v.3h-3.1z"/>
<path d="M190.5 92.2h3.1v.4h-3.1z"/>
<path d="M213.8 94.9h3.1v.4h-3.1z"/>
<path d="M213.8 94.1h3.1v.4h-3.1z"/>
<path d="M199.3 170.2h1v1.9h-1z"/>
<path d="M171.2 145.2h3.1v.4h-3.1z"/>
<path d="M171.2 144.5h3.1v.3h-3.1z"/>
<path d="M198.3 147.2h3.1v.4h-3.1z"/>
<path d="M198.3 146.4h3.1v.4h-3.1z"/>
<path d="M206 147.2h3.1v.4h-3.1z"/>
<path d="M206 146.4h3.1v.4h-3.1z"/>
</g>
<path d="M180.5 140.2h9.7v11.6h-9.7zM98.2 161.5h6.8v9.7h-6.8zM121.4 161.5h6.8v9.7h-6.8z" fill="none" stroke="#c90d0c" stroke-width=".32"/>
<path d="M99.2 165.4h.9M99.2 167.3h.9M99.2 169.2h.9M99.2 163.4h.9M122.4 165.4h1M122.4 167.3h1M122.4 169.2h1M122.4 163.4h1" fill="none" stroke="#c90d0c" stroke-width=".47"/>
<g fill="#c90d0c" stroke="#c90d0c" stroke-width=".16">
<path d="M62.6 158.8l.6-.2v1.9a.97 .97 0 0 1-.9-.6 .97 .97 0 0 1 .3-1.1z" fill-rule="evenodd"/>
<path d="M65.4 158.6a.97 .97 0 0 1 1 1 .97 .97 0 0 1-1 .9z" fill-rule="evenodd"/>
<path d="M198.1 170.4l.7-.2v1.9a.97 .97 0 0 1-.9-.6 .97 .97 0 0 1 .2-1.1z" fill-rule="evenodd"/>
<path d="M200.9 170.2a.97 .97 0 0 1 1 1 .97 .97 0 0 1-1 .9z" fill-rule="evenodd"/>
<circle cx="211.5" cy="190.5" r=".28"/>
<circle cx="207.6" cy="190.5" r=".28"/>
<circle cx="219.2" cy="182.8" r=".28"/>
<circle cx="215.3" cy="182.8" r=".28"/>
</g>
<g fill="none" stroke="#0dab76" stroke-width=".16">
<path d="M213.4 16.3v1.9M50.8 33.7v1.9M58.5 33.7v1.9M68.2 33.7v1.9h1.9M85.6 35.6h27.1M85.6 39.5h27.1M85.6 37.6h27.1M87.5 24v2M87.5 33.7v1.9M190.2 31.8h11.6M190.2 27.9h11.6M230.8 24v2"/>
<path d="M230.8 31.8v1.9M240.5 24v2M240.5 31.8v1.9M50.8 41.4v2M58.5 41.4v2M70.1 41.4h-1.9v2M213.4 41.4v2M192.1 95.7v15.4M199.8 84.1v1.9M199.8 91.8v19.3M207.6 95.7v15.4M215.3 97.6v13.5"/>
<path d="M221.1 80.2v5.8M223.1 99.5v11.6M226.9 84.1h-34.8v5.8M226.9 86h-19.3v3.9M226.9 89.9h-11.6v1.9M226.9 91.8h-3.8v1.9M250.2 84.1h3.8M250.2 86h3.8M250.2 89.9h1.9M250.2 87.9h1.9M250.2 91.8h1.9M252.1 80.2v13.5h-1.9"/>
<path d="M48.8 101.5v1.9M48.8 109.2v1.9M58.5 101.5v1.9M58.5 109.2v1.9M75.9 103.4v1.9h3.9M79.8 109.2h-3.9v1.9M103 105.3h2M103 109.2h2M223.1 105.3h3.8M223.1 107.3h3.8M172.7 138.3v3.8h5.8M199.8 138.3v5.8"/>
<path d="M207.6 138.3v5.8M217.3 138.3v5.8h3.8M60.5 159.6h-2v3.8M64.3 153.8v1.9M68.2 159.6h1.9v3.8M93.4 159.6v7.7h1.9M116.6 159.6v7.7h1.9M172.7 147.9v5.9M172.7 149.9h5.8M176.6 142.1v3.9h1.9M192.1 142.1h7.7M199.8 149.9v3.9"/>
<path d="M207.6 149.9v3.9M221.1 147.9h-3.8v5.9M240.5 149.9h7.7M240.5 151.8h7.7M58.5 171.2v1.9M70.1 171.2v1.9M91.4 163.4h3.9M91.4 165.4h3.9M95.3 169.2h-1.9v2M114.7 163.4h3.8M114.7 165.4h3.8M118.5 169.2h-1.9v2"/>
<path d="M196 171.2v1.9M199.8 163.4v3.9M203.7 171.2v1.9M211.5 171.2v15.5M219.2 171.2v7.7M225 171.2v1.9M230.8 171.2v1.9M184.4 190.5h21.3M184.4 182.8h29M196 180.8v9.7M203.7 180.8v2M213.4 190.5h29"/>
<path d="M221.1 182.8h21.3M225 180.8v9.7M230.8 180.8v2"/>
</g>
<g fill="#0dab76" stroke="#0dab76" stroke-width=".16">
<circle cx="221.1" cy="84.1" r=".38"/>
<circle cx="199.8" cy="84.1" r=".38"/>
<circle cx="221.1" cy="86" r=".38"/>
<circle cx="252.1" cy="89.9" r=".38"/>
<circle cx="252.1" cy="87.9" r=".38"/>
<circle cx="252.1" cy="91.8" r=".38"/>
<circle cx="176.6" cy="142.1" r=".38"/>
<circle cx="172.7" cy="142.1" r=".38"/>
<circle cx="199.8" cy="163.4" r=".38"/>
<circle cx="223.1" cy="105.3" r=".38"/>
<circle cx="223.1" cy="107.3" r=".38"/>
<circle cx="172.7" cy="149.9" r=".38"/>
<circle cx="196" cy="190.5" r=".38"/>
<circle cx="203.7" cy="182.8" r=".38"/>
<circle cx="87.5" cy="35.6" r=".38"/>
<circle cx="199.8" cy="142.1" r=".38"/>
<circle cx="230.8" cy="182.8" r=".38"/>
<circle cx="225" cy="190.5" r=".38"/>
</g>
<g font-size="3.5">
<text x="4.2" y="204.3">08.12.2020</text>
<text x="22.9" y="204.3">16:49 f=0.76 \\kant\geo-geohyd-u1\johnhh\pc\Dokumenter\GitHub\wsn_hardware\Lagopus_Board\Lagopus_A_3.sch (Sheet: 1/1)</text>
</g>
<g font-size="2.7" fill="#808080">
<text x="30" y="8.7">VL53L1X Distance Sensor</text>
<text x="161.7" y="10.7">VEML7700 Ambient light</text>
<text x="215.3" y="22.1">IC1</text>
<text x="215.3" y="39.5">VEML7700</text>
<text x="196" y="76.3">VDD: 1.9-3.6V</text>
<text x="30" y="84.2">MLX90614 IR-Temp</text>
<text x="223.4" y="119.9">AG Addr.</text>
<text x="239.7" y="119.9">M Addr.</text>
<text x="225.2" y="123.7">0x6B*</text>
<text x="241.3" y="123.7">0x1E*</text>
</g>
<text font-size="2.7" fill="#c90d0c" x="166.9" y="70.5">LSM9DS1 Magnetometer, Accelerometer and Gyro</text>
<g font-size="2.3" fill="#c90d0c">
<text x="180.5" y="134.4">Power supply</text>
<text x="176.6" y="196.3">I2C Pullups &amp; Shift</text>
</g>
<g font-size="1.9" fill="#808080">
<text x="211.4" y="14.2">3.3V</text>
<text x="85.6" y="21.9">3.3V</text>
<text x="228.9" y="21.9">3.3V</text>
<text x="238.6" y="21.9">3.3V</text>
<text x="190.2" y="27.9">SDA</text>
<text x="48.8" y="31.6">3.3V</text>
<text x="56.6" y="31.6">3.3V</text>
<text x="66.2" y="31.6">3.3V</text>
<text x="72.1" y="33.1">U1</text>
<text x="190.2" y="31.8">SCL</text>
<text x="228.7" y="37.2">GND</text>
<text x="238.6" y="37.6">GND</text>
<text x="48.8" y="47.3">GND</text>
<text x="56.6" y="47.3">GND</text>
<text x="66.3" y="47.3">GND</text>
<text x="72.1" y="45.3">VL53L1X</text>
<text x="219.2" y="78">3.3V</text>
<text x="228.9" y="81.8">U3</text>
<text x="250.2" y="78">3.3V</text>
<text x="46.9" y="99.3">3.3V</text>
<text x="56.6" y="99.3">3.3V</text>
<text x="75.2" y="100.7">3.3V</text>
<text x="228.9" y="110.9">LSM9DS1</text>
<text x="46.7" y="114.6">GND</text>
<text x="56.6" y="115">GND</text>
<text x="74" y="115">GND</text>
<text x="190.2" y="115">GND</text>
<text x="197.9" y="115">GND</text>
<text x="205.6" y="115">GND</text>
<text x="213.4" y="115">GND</text>
<text x="221.1" y="115">GND</text>
<text x="170.8" y="136.1">3.3V</text>
<text x="242.4" y="149.9">SCL_2V</text>
<text x="62.4" y="151.6">3.3V</text>
<text x="242.4" y="151.8">SDA_2V</text>
<text x="91.4" y="157.4">3.3V</text>
<text x="114.6" y="157.4">3.3V</text>
<text x="197.9" y="161.3">3.3V</text>
<text x="215.3" y="157.6">GND</text>
<text x="91.2" y="174.7">GND</text>
<text x="114.5" y="174.7">GND</text>
<text x="188.2" y="182.8">SDA</text>
<text x="235.1" y="182.8">SDA_2V</text>
<text x="188.4" y="190.5">SCL</text>
<text x="235.3" y="190.5">SCL_2V</text>
</g>
<g font-size="1.9" fill="#c90d0c">
<text x="184.9" y="39.5">I2C address 0x10</text>
<text x="82.3" y="118.9">I2C address 0x5A</text>
<text x="225.5" y="163.4">I2C address 0x39</text>
</g>
<g font-size="1.9" fill="#0dab76">
<text x="209.5" y="186.7">G</text>
<text x="205.6" y="192.5">D</text>
<text x="213.4" y="192.5">S</text>
</g>
<g font-size="1.6" fill="#808080">
<text x="213.1" y="20.3" transform="rotate(-90 213.1 20.3)">2</text>
<text x="203" y="27.6">4</text>
<text x="207.4" y="28.5">SDA</text>
<text x="214" y="27.3" transform="rotate(-90 214 27.3)">VDD</text>
<text x="69.3" y="35.4">1*2</text>
<text x="83.9" y="35.4">5</text>
<text x="203" y="31.5">1</text>
<text x="207.4" y="32.4">SCL</text>
<text x="214" y="35.8" transform="rotate(-90 214 35.8)">GND</text>
<text x="69.3" y="41.2">2*5</text>
<text x="73.8" y="36.2">VCCSHUT</text>
<text x="78.6" y="38.2">SDA</text>
<text x="78.7" y="40.1">SCL</text>
<text x="83.9" y="37.3">9</text>
<text x="83.9" y="39.2">10</text>
<text x="83.9" y="41.2">7</text>
<text x="213.1" y="40.3" transform="rotate(-90 213.1 40.3)">3</text>
<text x="73.8" y="42">GND</text>
<text x="79.3" y="42">INT</text>
<text x="225.2" y="83.8">22*2</text>
<text x="248.5" y="83.8">4</text>
<text x="226.2" y="85.7">1*2</text>
<text x="226.8" y="89.6">21</text>
<text x="230.7" y="84.6">VDD</text>
<text x="230.7" y="86.6">VDDIO</text>
<text x="236" y="84.6">SDA/SDI/SDO</text>
<text x="239.2" y="88.5">SDO_A/G</text>
<text x="239.5" y="86.6">SCL/SPC</text>
<text x="248.5" y="89.6">7</text>
<text x="248.5" y="85.7">2</text>
<text x="248.5" y="87.6">5</text>
<text x="226.8" y="91.5">24</text>
<text x="230.7" y="92.4">C1</text>
<text x="230.7" y="90.4">CAP</text>
<text x="240.5" y="90.4">CS_A/G</text>
<text x="240.7" y="92.4">SDO_M</text>
<text x="242" y="94.3">CS_M</text>
<text x="248.5" y="93.5">8</text>
<text x="248.5" y="91.5">6</text>
<text x="239.2" y="98.2">INT1_A/G</text>
<text x="239.2" y="100.1">INT2_A/G</text>
<text x="248.5" y="101.2">13</text>
<text x="248.5" y="97.3">11</text>
<text x="248.5" y="99.3">12</text>
<text x="81" y="105.1">3</text>
<text x="85.5" y="105.9">VDD</text>
<text x="91.7" y="105.9">SCL/VZ</text>
<text x="100.9" y="105.1">1</text>
<text x="225.2" y="107">19*2</text>
<text x="225.2" y="105.1">14*5</text>
<text x="230.7" y="107.9">GND</text>
<text x="230.7" y="105.9">RES</text>
<text x="239.3" y="102.1">DEN_A/G</text>
<text x="239.6" y="105.9">DRDY_M</text>
<text x="241.6" y="107.9">INT_M</text>
<text x="248.5" y="107">10</text>
<text x="248.5" y="105.1">9</text>
<text x="81" y="108.9">4</text>
<text x="85.5" y="109.8">VSS PWM/SDA</text>
<text x="100.9" y="108.9">2</text>
<text x="182.3" y="142.7">IN OUT</text>
<text x="221.9" y="143.8">1</text>
<text x="238.8" y="143.8">4</text>
<text x="182.3" y="146.6">EN</text>
<text x="220.3" y="147.7">3*2</text>
<text x="224.9" y="148.5">GND</text>
<text x="224.9" y="144.6">VDD</text>
<text x="233.5" y="144.7">LDR</text>
<text x="234.2" y="146.6">INT</text>
<text x="238.8" y="145.7">7</text>
<text x="238.8" y="149.6">2</text>
<text x="182.3" y="150.5">GNDNC</text>
<text x="221.9" y="151.5">6</text>
<text x="224.9" y="152.4">GPIO</text>
<text x="233.4" y="152.4">SDA</text>
<text x="233.6" y="150.5">SCL</text>
<text x="238.8" y="151.5">8</text>
<text x="96.5" y="167">2</text>
<text x="96.5" y="165.1">3</text>
<text x="96.5" y="163.2">4</text>
<text x="119.7" y="167">2</text>
<text x="119.7" y="165.1">3</text>
<text x="119.7" y="163.2">4</text>
<text x="96.5" y="169">1</text>
<text x="119.7" y="169">1</text>
<text x="214.1" y="182.5">3</text>
<text x="218.9" y="180.6" transform="rotate(-90 218.9 180.6)">5</text>
<text x="219.5" y="182.5">4</text>
<text x="206.4" y="190.3">6</text>
<text x="211.2" y="188.3" transform="rotate(-90 211.2 188.3)">2</text>
<text x="211.7" y="190.3">1</text>
</g>
<g font-size="1.4" fill="#808080">
<text x="212.2" y="47.3">GND</text>
<text x="255" y="86.5">SCL</text>
<text x="255" y="84.5">SDA</text>
<text x="105.9" y="105.8">SCL</text>
<text x="105.9" y="109.7">SDA</text>
<text x="198.7" y="135.5">1.8V</text>
<text x="206.4" y="135.5">1.8V</text>
<text x="216.1" y="135.5">1.8V</text>
<text x="223.1" y="137.5">X1</text>
<text x="46.4" y="155.3">Clear JP1 to remove</text>
<text x="46.3" y="156.7">I2C pullups from bus</text>
<text x="171.6" y="157.6">GND</text>
<text x="198.7" y="157.6">GND</text>
<text x="206.4" y="157.6">GND</text>
<text x="223.1" y="159.6">AS7341</text>
<text x="87.7" y="165.8">SDA</text>
<text x="87.8" y="163.9">SCL</text>
<text x="110.9" y="165.8">SDA</text>
<text x="111" y="163.9">SCL</text>
<text x="210.3" y="168.5">1.8V</text>
<text x="218" y="168.5">1.8V</text>
<text x="223.8" y="168.5">1.8V</text>
<text x="229.7" y="168.5">1.8V</text>
<text x="59" y="176.9" transform="rotate(-90 59 176.9)">SDA</text>
<text x="70.6" y="176.7" transform="rotate(-90 70.6 176.7)">SCL</text>
<text x="216.8" y="189.1" transform="rotate(-90 216.8 189.1)">Q2G$2</text>
<text x="218.2" y="189.7" transform="rotate(-90 218.2 189.7)">BSS138</text>
<text x="209" y="196.9" transform="rotate(-90 209 196.9)">Q2G$1</text>
<text x="210.5" y="197.5" transform="rotate(-90 210.5 197.5)">BSS138</text>
</g>
<g font-size="1.1" fill="#c90d0c">
<text x="225.8" y="141.2">Multi-spectral Sensor</text>
<text x="228.9" y="140">AS7341</text>
<text x="227.4" y="154.9">VDD: 2.7-2.0V</text>
<text x="225.6" y="156.1">LDR/Vlogic: 3.6V max</text>
<text x="226.1" y="157.2">Op Temp: -30~85°C</text>
</g>
</svg>
